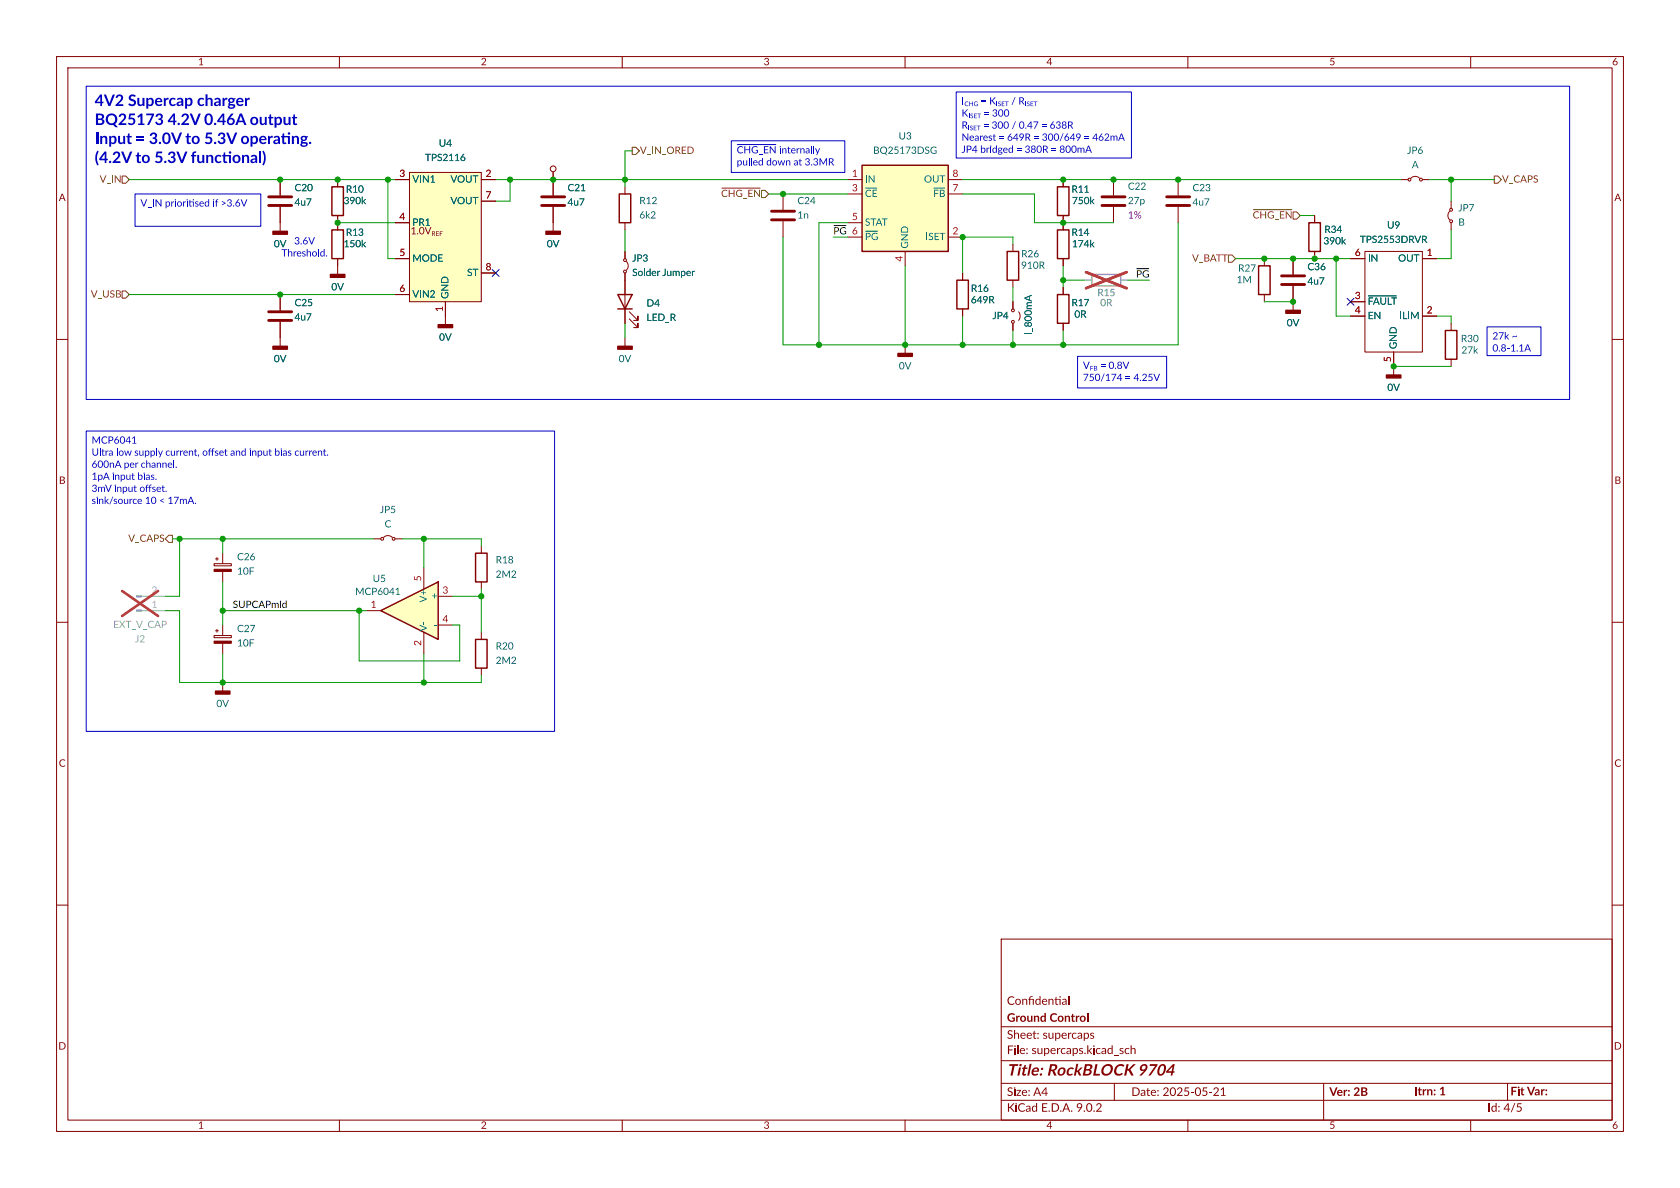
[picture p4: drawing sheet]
<svg xmlns="http://www.w3.org/2000/svg" width="297mm" height="210mm" viewBox="0 0 297 210" stroke-linecap="round" stroke-linejoin="round" font-family="sans-serif">
<g fill="none" stroke="#840000" stroke-width=".18">
<path d="M10 10h277v190h-277zM12 12h273v186h-273zM60 10v2M110 10v2M160 10v2M210 10v2M260 10v2M10 60h2M285 60h2M10 110h2M285 110h2M10 160h2"/>
<path d="M177 166h108v32h-108zM285 160h2M60 198v2M110 198v2M160 198v2M210 198v2M260 198v2"/>
</g>
<path d="M215.8 192.6l.6-.4v1.4h.3v.1h-.8v-.1h.3v-1.1l-.3 .2z" fill="#840000"/>
<g fill="none" stroke="#840000" stroke-width=".18">
<path d="M49.5 39.4v1.5M59.7 31.8v1.2M59.7 38.1v1.3M97.8 30.5v4M97.8 36.6v4.3M110.5 33v1.3M110.5 39.4v1.2M138.4 34.3v2.8M138.4 39.1v2.8M188 39.4v1.2M196.8 31.8v2.7M196.8 36.6v2.8"/>
<path d="M232.4 38.1v1.3M256.3 37.3a1.08 1.08 0 0 0 0 1.6M256.5 35.6v1.2M256.5 39.4v1.2M49.5 52.1v2.8M49.5 56.9v2.8M78.7 55.9v1.5M110.5 44.5v1.2M110.5 48.3v8.9M110.7 46.2a1.08 1.08 0 0 1 0 1.6M111.3 56.4l1.5 1.5v-.7v.7h-.8M111.3 55.1l1.5 1.5v-.7v.7h-.8"/>
<path d="M170.2 48.3v1.2M170.2 54.6v1.3M179.1 43.2v1.3M179.1 49.5v1.3M179.1 53.3v1.3M179.1 57.2v1.2M180.1 55.1l.2 .8-.2 .7M188 45.7v1.3M188 50.8v1.3M188 57.2v1.2M223.5 45.7v1.3M223.5 52.1v1.2"/>
<path d="M228.6 45.7v2.8M228.6 50.5v4.4M232.4 44.5v1.2M238.8 45.7h2.5M238.8 53.3h2.5M238.8 55.9h2.5M241.3 44.5h10.2v17.7h-10.2zM251.5 45.7h2.5M251.5 55.9h2.5M246.4 62.2v2.6M37.8 99.6h3.1v.4h-3.1zM38.1 98.8h.5"/>
<path d="M38.4 98.6v.5M39.4 97.8v1.8M66 95.3h1.3M67.8 95a1.08 1.08 0 0 1 1.5 0M69.8 95.3h1.3M39.4 101v1.9M85.1 111.8v1.2M85.1 118.1v1.3M39.4 120.7v1.5M177 194.5h108M177 191.5h108M177 187.5h108"/>
<path d="M177 181.5h108M197 191.5v3M234 191.5v6.5M266.5 191.5v3"/>
<circle cx="97.8" cy="29.8" r=".51"/>
<circle cx="256.5" cy="37.1" r=".25"/>
<circle cx="256.5" cy="39.1" r=".25"/>
<circle cx="110.5" cy="46" r=".25"/>
<circle cx="110.5" cy="48" r=".25"/>
<circle cx="179.1" cy="56.9" r=".25"/>
<circle cx="179.1" cy="54.9" r=".25"/>
<circle cx="67.6" cy="95.2" r=".25"/>
<circle cx="69.6" cy="95.2" r=".25"/>
</g>
<path d="M58.7 33h2v5.1h-2zM109.5 34.3h2v5.1h-2zM231.4 39.4h2v5.1h-2zM109.2 52.1h2.6l-1.3 2.5zM109.2 54.6h2.6M169.2 49.5h2v5.1h-2zM178.1 44.5h2v5h-2zM186.9 52.1h2.1v5.1h-2.1zM186.9 40.6h2.1v5.1h-2.1zM222.5 47h2v5.1h-2zM84.1 113h2v5.1h-2z" fill="none" stroke="#840000" stroke-width=".25"/>
<path d="M193 48.5h5.1v2h-5.1z" fill="none" stroke="#9c9b98" stroke-width=".25"/>
<path d="M191.8 49.5h1.2M198.1 49.5h1.3" fill="none" stroke="#9c9b98" stroke-width=".18"/>
<path d="M192 48.1l7.2 2.8M199.2 48.1l-7.2 2.8" fill="none" stroke="#e12e31" stroke-width=".46"/>
<path d="M241.9 52.3h5" fill="none" stroke="#006464" stroke-width=".18"/>
<path d="M95.8 34.8h4M95.8 36.3h4M136.4 37.3h4.1M136.4 38.9h4.1M194.8 34.8h4.1M194.8 36.3h4.1M47.5 55.1h4.1M47.5 56.6h4.1M226.6 48.8h4M226.6 50.3h4" fill="none" stroke="#840000" stroke-width=".51"/>
<path d="M37.8 100.6h3.1v.4h-3.1z" fill="#840000" stroke="#840000" stroke-width=".18"/>
<g fill="#840000" stroke="#840000" stroke-width=".25">
<path d="M38.1 122.2h2.5v.5h-2.5z"/>
<path d="M96.5 40.9h2.6v.5h-2.6z"/>
<path d="M227.3 54.9h2.6v.5h-2.6z"/>
<path d="M77.5 57.4h2.5v.5h-2.5z"/>
<path d="M48.3 40.9h2.5v.5h-2.5z"/>
</g>
<path d="M67.3 108l10.2-5.1v10.1z" fill="#ffffc2"/>
<path d="M186.9 33h2.1v5.1h-2.1zM58.7 40.6h2v5.1h-2zM255.5 58.4h2.1v5.1h-2.1zM84.1 97.8h2v5.1h-2zM67.3 108l10.2-5.1v10.1z" fill="none" stroke="#840000" stroke-width=".25"/>
<g fill="none" stroke="#840000" stroke-width=".18">
<path d="M59.7 39.4v1.2M188 31.8v1.2M188 38.1v1.3M208.3 31.8v2.7M208.3 36.6v2.8M49.5 59.7v1.5M59.7 45.7v2.8M256.5 57.2v1.2M256.5 63.5v1.3M85.1 96.5v1.3M37.8 112.3h3.1v.4h-3.1zM38.1 111.5h.5"/>
<path d="M38.4 111.3v.5M39.4 110.5v1.8M39.4 113.7v1.9M64.8 108h2.5M74.9 100.3v3.8M74.9 111.8v3.8M77.5 105.4h2.5M77.5 110.5h2.5M85.1 102.9v1.2"/>
</g>
<g fill="#840000" stroke="#840000" stroke-width=".25">
<path d="M58.4 48.5h2.6v.5h-2.6z"/>
<path d="M48.3 61.2h2.5v.5h-2.5z"/>
</g>
<path d="M37.8 113.3h3.1v.4h-3.1z" fill="#840000" stroke="#840000" stroke-width=".18"/>
<g fill="#9c9b98" stroke="#9c9b98" stroke-width=".18">
<path d="M24.1 107.8h.9v.3h-.9z"/>
<path d="M24.1 105.3h.9v.2h-.9z"/>
</g>
<path d="M25 108h4.2M25 105.4h4.2" fill="none" stroke="#9c9b98" stroke-width=".18"/>
<path d="M21.6 104.5l6.3 4.4M27.9 104.5l-6.3 4.4" fill="none" stroke="#e12e31" stroke-width=".46"/>
<path d="M206.2 34.8h4.1M206.2 36.3h4.1" fill="none" stroke="#840000" stroke-width=".51"/>
<path d="M152.4 29.2h15.2v15.3h-15.2z" fill="#ffffc2"/>
<path d="M152.4 29.2h15.2v15.3h-15.2z" fill="none" stroke="#840000" stroke-width=".25"/>
<path d="M149.9 31.8h2.5M149.9 34.3h2.5" fill="none" stroke="#840000" stroke-width=".18"/>
<g fill="#006464">
<path d="M153.2 33.7l.3-.2a.31 .31 0 0 1 .5 .3 .5 .5 0 0 0-.7 .1 .5 .5 0 0 0 0 .6 .5 .5 0 0 0 .7 .1 .37 .37 0 0 1-.6 .2 .68 .68 0 0 1-.2-1.1z"/>
<path d="M154.3 33.5h.7v.2h-.6v.4h.5v.1h-.5v.5h.6v.1h-.7z"/>
</g>
<path d="M149.9 39.4h2.5" fill="none" stroke="#840000" stroke-width=".18"/>
<g fill="#006464">
<path d="M153.1 41.2h.3a.44 .44 0 0 1 .5 .5 .44 .44 0 0 1-.7 .3v.4h-.1v-.6h.5l.1-.3-.1-.2h-.4v.5h-.1z"/>
<path d="M154.2 41.3l.6-.1h.3v.2a.53 .53 0 0 0-.9 .3 .53 .53 0 0 0 .8 .5v-.2h-.2v-.2h.4v.5a.68 .68 0 0 1-1 0 .68 .68 0 0 1 0-1z"/>
</g>
<path d="M167.6 31.8h2.6M167.6 34.3h2.6M160 44.5v2.5" fill="none" stroke="#840000" stroke-width=".18"/>
<g fill="#006464">
<path d="M165.1 33.5h.8v.2h-.6v.4h.5v.2h-.5v.5h-.2z"/>
<path d="M166.1 33.5h.5a.33 .33 0 0 1 .4 .2 .33 .33 0 0 1-.2 .5 .34 .34 0 0 1 .2 .4 .34 .34 0 0 1-.4 .2h-.5v-.1l.7-.1v-.3l-.5-.1v.5h-.2v-.6h.6l.1-.3-.5-.1v.4h-.2z"/>
</g>
<path d="M167.6 41.9h2.6" fill="none" stroke="#840000" stroke-width=".18"/>
<path d="M72.4 30.5h12.7v22.8h-12.7z" fill="#ffffc2"/>
<g fill="none" stroke="#840000" stroke-width=".18">
<path d="M49.5 31.8v2.7M49.5 36.6v2.8M69.8 31.8h2.6M69.8 39.4h2.6M72.4 30.5h12.7v22.8h-12.7zM85.1 31.8h2.5M85.1 35.6h2.5M247.6 31.8h1.3M249.4 31.5a1.08 1.08 0 0 1 1.6 0M251.5 31.8h1.2M69.8 45.7h2.6M69.8 52.1h2.6"/>
<path d="M78.7 53.3v2.6M85.1 48.3h2.5M110.5 59.7v1.5M160 61v1.5M246.4 64.8v1.5"/>
<circle cx="249.2" cy="31.7" r=".25"/>
<circle cx="251.2" cy="31.7" r=".25"/>
</g>
<path d="M47.5 34.8h4.1M47.5 36.3h4.1" fill="none" stroke="#840000" stroke-width=".51"/>
<g fill="#840000" stroke="#840000" stroke-width=".25">
<path d="M109.2 61.2h2.6v.5h-2.6z"/>
<path d="M158.7 62.5h2.6v.5h-2.6z"/>
<path d="M245.1 66.3h2.5v.5h-2.5z"/>
</g>
<path d="M21.6 31.1h.6l.7 .7-.7 .6h-.6zM111.8 26h.6l.6 .7-.6 .6h-.6zM127.6 33.3h6.8M221.6 37.1h6.8M264.2 31.1h.6l.6 .7-.6 .6h-.6zM21.6 51.4h.6l.7 .7-.7 .6h-.6zM217.2 45.1h.6l.6 .6-.6 .7h-.6zM29.2 95.3l.6-.7h.7v1.3h-.7z" fill="none" stroke="#725600" stroke-width=".18"/>
<g fill="none" stroke="#009600" stroke-width=".18">
<path d="M22.9 31.8h46.9M59.7 39.4h10.1M68.6 31.8v13.9h1.2M87.6 31.8h62.3M90.2 31.8v3.8h-2.6M111.8 26.7h-1.3v6.3M135.9 34.3h14M149.9 39.4h-5.1v21.6M170.2 31.8h77.4M170.2 34.3h12.7v5.1h13.9M208.3 39.4v21.6h-69.9v-19.1M229.9 38.1h2.5"/>
<path d="M252.7 31.8h11.5M256.5 31.8v3.8M22.9 52.1h46.9M110.5 40.6v3.9M110.5 57.2v2.5M160 47v14M170.2 55.9v5.1M179.1 43.2v-1.3h-8.9v6.4M179.1 50.8v2.5M179.1 58.4v2.6M188 47v3.8M188 58.4v2.6"/>
<path d="M188 49.5h3.8M199.4 49.5h3.8M218.4 45.7h20.4M223.5 53.3h5.1M236.2 45.7v10.2h2.6M254 55.9h2.5v1.3M256.5 40.6v5.1h-2.5M246.4 64.8h10.1M30.5 95.3h35.5M31.7 95.3v10.1h-2.5M39.4 95.3v2.5M71.1 95.3h14v1.2"/>
<path d="M74.9 95.3v5M29.2 108h2.5v12.7h53.4v-1.3M39.4 102.9v7.6M39.4 115.6v5.1M39.4 108h25.4M63.5 108v8.8h17.8v-6.3h-1.3M74.9 115.6v5.1M80 105.4h5.1M85.1 104.1v7.7"/>
</g>
<path d="M87 47.7l1.2 1.2M88.2 47.7l-1.2 1.2M238.2 52.7l1.2 1.2M239.4 52.7l-1.2 1.2" fill="none" stroke="#000084" stroke-width=".18"/>
<path d="M15.2 15.2h262.3v55.4h-262.3zM169 16.3h31v11.6h-31zM262.9 57.8h9.5v5.1h-9.5z" fill="none" stroke="#0000c2" stroke-width=".18"/>
<g fill="#0000c2">
<path d="M177.1 17.9h.5l-.4 .1v.3h.3l-.3 .1v.3l.4 .1h-.5z"/>
<path d="M177.7 17.9h.6l-.3 .1v.8h-.1v-.8z"/>
</g>
<path d="M129.3 24.9h20.1v5.6h-20.1zM130.4 25.6h6.8M190.5 63h15.7v5.6h-15.7z" fill="none" stroke="#0000c2" stroke-width=".18"/>
<g fill="#0000c2">
<path d="M191.5 63.9l.2 .1 .4 1 .4-1 .1-.1-.5 1.3h-.1z"/>
<path d="M192.8 64.7h.5l-.4 .1v.3h.3h-.3v.4h-.1z"/>
<path d="M193.4 64.7l.5 .1v.2l-.1 .1 .2 .2-.1 .2h-.5l.5-.2-.4-.2v.3h-.1v-.4h.3l.1-.1-.3-.1v.2h-.1z"/>
</g>
<path d="M23.9 34.3h22.2v5.7h-22.2zM15.2 76.2h82.8v53.1h-82.8z" fill="none" stroke="#0000c2" stroke-width=".18"/>
<g fill="none" stroke="#840000" stroke-width=".18">
<path d="M49.5 31.8v2.7M49.5 36.6v2.8M59.7 31.8v1.2M59.7 38.1v2.5M69.8 31.8h2.6M69.8 39.4h2.6M85.1 31.8h2.5M85.1 35.6h2.5M97.8 30.5v4M97.8 36.6v2.8M188 31.8v1.2M188 38.1v2.5"/>
<path d="M232.4 38.1v1.3M49.5 52.1v2.8M49.5 56.9v2.8M59.7 45.7v1.3M69.8 45.7h2.6M69.8 52.1h2.6M78.7 53.3v2.6M85.1 48.3h2.5M110.5 44.5v1.2M110.5 48.3v3.8M110.5 54.6v2.6M170.2 48.3v1.2"/>
<path d="M170.2 54.6v1.3M179.1 53.3v1.3M179.1 57.2v1.2M188 45.7v1.3M188 50.8v1.3M188 57.2v1.2M228.6 45.7v2.8M228.6 50.5v2.8M232.4 44.5v1.2M238.8 45.7h2.5M238.8 53.3h2.5M238.8 55.9h2.5"/>
<path d="M251.5 45.7h2.5M251.5 55.9h2.5M246.4 62.2v2.6"/>
</g>
<path d="M241.9 52.3h5" fill="none" stroke="#006464" stroke-width=".18"/>
<path d="M191.8 49.5h1.2M198.1 49.5h1.3" fill="none" stroke="#9c9b98" stroke-width=".18"/>
<path d="M192 48.1l7.2 2.8M199.2 48.1l-7.2 2.8" fill="none" stroke="#e12e31" stroke-width=".46"/>
<g fill="#009600" stroke="#009600" stroke-width=".18">
<circle cx="138.4" cy="34.3" r=".46"/>
<circle cx="97.8" cy="31.8" r=".46"/>
<circle cx="90.2" cy="31.8" r=".46"/>
<circle cx="49.5" cy="31.8" r=".46"/>
<circle cx="68.6" cy="31.8" r=".46"/>
<circle cx="59.7" cy="31.8" r=".46"/>
<circle cx="59.7" cy="39.4" r=".46"/>
<circle cx="110.5" cy="31.8" r=".46"/>
<circle cx="236.2" cy="45.7" r=".46"/>
<circle cx="246.4" cy="64.8" r=".46"/>
<circle cx="232.4" cy="45.7" r=".46"/>
<circle cx="188" cy="39.4" r=".46"/>
<circle cx="188" cy="31.8" r=".46"/>
<circle cx="196.8" cy="31.8" r=".46"/>
<circle cx="188" cy="61" r=".46"/>
<circle cx="179.1" cy="61" r=".46"/>
<circle cx="170.2" cy="41.9" r=".46"/>
<circle cx="188" cy="49.5" r=".46"/>
<circle cx="49.5" cy="52.1" r=".46"/>
<circle cx="39.4" cy="108" r=".46"/>
<circle cx="31.7" cy="95.3" r=".46"/>
<circle cx="39.4" cy="95.3" r=".46"/>
<circle cx="39.4" cy="120.7" r=".46"/>
<circle cx="160" cy="61" r=".46"/>
<circle cx="170.2" cy="61" r=".46"/>
<circle cx="144.8" cy="61" r=".46"/>
<circle cx="208.3" cy="31.8" r=".46"/>
<circle cx="223.5" cy="45.7" r=".46"/>
<circle cx="228.6" cy="45.7" r=".46"/>
<circle cx="228.6" cy="53.3" r=".46"/>
<circle cx="256.5" cy="31.8" r=".46"/>
<circle cx="74.9" cy="120.7" r=".46"/>
<circle cx="74.9" cy="95.3" r=".46"/>
<circle cx="85.1" cy="105.4" r=".46"/>
<circle cx="63.5" cy="108" r=".46"/>
</g>
<g font-size="2.8" fill="#0000c2">
<text x="16.7" y="19.5">4V2 Supercapcharger</text>
<text x="16.7" y="22.9">BQ25173</text>
<text x="29.6" y="22.9">4.2V 0.46A output</text>
<text x="16.7" y="26.3">Input= 3.0V to 5.3V operating.</text>
<text x="16.7" y="29.6">(4.2V to 5.3V functional)</text>
</g>
<text font-size="2.8" fill="#840000" x="178" y="190.7">Title:RockBLOCK9704</text>
<g font-size="2.1" fill="#840000">
<text x="178" y="178.1">Confidential</text>
<text x="178" y="184.1">Sheet:supercaps</text>
<text x="178" y="181.1">GroundControl</text>
<text x="178" y="186.8">File: supercaps.kicad_sch</text>
<text x="178" y="197">KiCadE.D.A.9.0.2</text>
<text x="178" y="194.2">Size:A4</text>
<text x="200" y="194.2">Date: 2025-05-21</text>
<text x="235" y="194.2">Ver:2B</text>
<text x="250" y="194.1">Itrn:1</text>
<text x="263" y="197">Id: 4/5</text>
<text x="267" y="194.1">Fit Var:</text>
</g>
<g font-size="1.8" fill="#840000">
<text x="35" y="11.9">1</text>
<text x="85" y="11.9">2</text>
<text x="135" y="11.9">3</text>
<text x="185" y="11.9">4</text>
<text x="235" y="11.9">5</text>
<text x="285" y="11.9">6</text>
<text x="10.4" y="35.9">A</text>
<text x="285.4" y="35.9">A</text>
<text x="72.6" y="41.8">1.0V_{REF}</text>
<text x="10.4" y="85.9">B</text>
<text x="285.4" y="85.9">B</text>
<text x="10.4" y="135.9">C</text>
<text x="285.4" y="135.9">C</text>
<text x="10.3" y="185.9">D</text>
<text x="285.3" y="185.9">D</text>
<text x="35" y="199.9">1</text>
<text x="85" y="199.9">2</text>
<text x="135" y="199.9">3</text>
<text x="185" y="199.9">4</text>
<text x="235" y="199.9">5</text>
<text x="285" y="199.9">6</text>
</g>
<g font-size="1.8" fill="#0000c2">
<text x="170" y="19">I_{CHG}</text>
<text x="170" y="21.1">K_{ISET}</text>
<text x="170" y="23.3">R_{ISET}</text>
<text x="173.8" y="23.3">= 300 / 0.47 = 638R</text>
<text x="173.9" y="21.1">= 300</text>
<text x="178.8" y="19">/ R_{ISET}</text>
<text x="130.2" y="27.6">~{CHG_EN}</text>
<text x="130.2" y="29.8">pulled down at 3.3MR</text>
<text x="137.7" y="27.6">internally</text>
<text x="170" y="25.4">Nearest = 649R = 300/649 = 462mA</text>
<text x="170" y="27.5">JP4bridged = 380R = 800mA</text>
<text x="24.8" y="37">V_IN prioritised if &gt;3.6V</text>
<text x="49.8" y="45.7">Threshold.</text>
<text x="52" y="43.6">3.6V</text>
<text x="194.5" y="65.7">= 0.8V</text>
<text x="263.8" y="60.5">27k ~</text>
<text x="263.8" y="62.7">0.8-1.1A</text>
<text x="191.5" y="67.9">750/174 = 4.25V</text>
<text x="16.2" y="78.9">MCP6041</text>
<text x="16.2" y="81.1">Ultra low supply current, offset and input biascurrent.</text>
<text x="16.2" y="83.2">600nA per channel.</text>
<text x="16.2" y="85.3">1pA input bias.</text>
<text x="16.2" y="87.5">3mV input offset.</text>
<text x="16.2" y="89.6">sink/source 10 &lt; 17mA.</text>
</g>
<g font-size="1.8" fill="#006464">
<text x="75.1" y="28.8">TPS2116</text>
<text x="77.6" y="26.3">U4</text>
<text x="154.3" y="27.6">BQ25173DSG</text>
<text x="158.9" y="25">U3</text>
<text x="248.8" y="27.6">JP6</text>
<text x="52.1" y="34.2">C20</text>
<text x="61.2" y="34.4">R10</text>
<text x="72.9" y="32.6">VIN1</text>
<text x="79.6" y="32.6">VOUT</text>
<text x="100.3" y="34.2">C21</text>
<text x="152.9" y="32.6">IN</text>
<text x="163.4" y="32.6">OUT</text>
<text x="189.4" y="34.4">R11</text>
<text x="199.4" y="33.9">C22</text>
<text x="210.8" y="34.2">C23</text>
<text x="249.6" y="30.1">A</text>
<text x="52.1" y="36.7">4u7</text>
<text x="60.7" y="36.5">390k</text>
<text x="72.9" y="40.3">PR1</text>
<text x="79.6" y="36.5">VOUT</text>
<text x="100.3" y="36.7">4u7</text>
<text x="113" y="39">6k2</text>
<text x="113" y="36.5">R12</text>
<text x="141" y="36.5">C24</text>
<text x="141" y="39">1n</text>
<text x="152.9" y="40.3">STAT</text>
<text x="189.5" y="36.5">750k</text>
<text x="199.4" y="36.5">27p</text>
<text x="210.8" y="36.7">4u7</text>
<text x="234.1" y="41.5">R34</text>
<text x="245.2" y="40.8">U9</text>
<text x="257.8" y="37.7">JP7</text>
<text x="257.8" y="40.3">B</text>
<text x="48.4" y="44.1">0V</text>
<text x="60.7" y="44.1">150k</text>
<text x="61.2" y="42">R13</text>
<text x="72.9" y="46.6">MODE</text>
<text x="96.7" y="44.1">0V</text>
<text x="111.8" y="46.6">JP3</text>
<text x="160.9" y="43.9" transform="rotate(-90 160.9 43.9)">GND</text>
<text x="163.6" y="42.8">ISET</text>
<text x="180.5" y="47.9">910R</text>
<text x="180.5" y="45.8">R26</text>
<text x="189.4" y="42">R14</text>
<text x="189.5" y="44.1">174k</text>
<text x="234" y="43.6">390k</text>
<text x="240.4" y="43.3">TPS2553DRVR</text>
<text x="241.8" y="46.6">IN</text>
<text x="247.2" y="46.6">OUT</text>
<text x="58.6" y="51.7">0V</text>
<text x="72.9" y="53">VIN2</text>
<text x="79.6" y="52.8" transform="rotate(-90 79.6 52.8)">GND</text>
<text x="82.6" y="49.2">ST</text>
<text x="111.8" y="49.2">SolderJumper</text>
<text x="171.6" y="54">649R</text>
<text x="171.6" y="51.9">R16</text>
<text x="218.6" y="50.4">1M</text>
<text x="218.9" y="48.4">R27</text>
<text x="231.1" y="48.1">C36</text>
<text x="231.1" y="50.7">4u7</text>
<text x="52.1" y="54.5">C25</text>
<text x="52.1" y="57">4u7</text>
<text x="114.3" y="57.1">LED_R</text>
<text x="114.3" y="54.5">D4</text>
<text x="175.5" y="56.8">JP4</text>
<text x="182.8" y="59.2" transform="rotate(-90 182.8 59.2)">I_800mA</text>
<text x="189.4" y="54.5">R17</text>
<text x="189.9" y="56.5">0R</text>
<text x="227.5" y="58">0V</text>
<text x="241.8" y="54.2">~{FAULT}</text>
<text x="241.8" y="56.8">EN</text>
<text x="247.4" y="56.8">ILIM</text>
<text x="48.4" y="64.4">0V</text>
<text x="77.6" y="60.6">0V</text>
<text x="109.4" y="64.4">0V</text>
<text x="158.9" y="65.7">0V</text>
<text x="247.3" y="61.7" transform="rotate(-90 247.3 61.7)">GND</text>
<text x="258.3" y="60.8">R30</text>
<text x="258.4" y="62.9">27k</text>
<text x="245.3" y="69.5">0V</text>
<text x="67.2" y="91.1">JP5</text>
<text x="68" y="93.6">C</text>
<text x="41.9" y="99.4">C26</text>
<text x="41.9" y="101.9">10F</text>
<text x="87.6" y="100">R18</text>
<text x="62.8" y="105.5">MCP6041</text>
<text x="65.9" y="103.3">U5</text>
<text x="75.8" y="106.5" transform="rotate(-90 75.8 106.5)">V+</text>
<text x="76.3" y="106.3">+</text>
<text x="87.6" y="102.5">2M2</text>
<text x="41.9" y="112.1">C27</text>
<text x="75.8" y="111.6" transform="rotate(-90 75.8 111.6)">V-</text>
<text x="76.7" y="111.4">-</text>
<text x="41.9" y="114.6">10F</text>
<text x="87.6" y="117.7">2M2</text>
<text x="87.6" y="115.2">R20</text>
<text x="38.3" y="125.4">0V</text>
</g>
<g font-size="1.8" fill="#725600">
<text x="113.1" y="27.6">V_IN_ORED</text>
<text x="17.6" y="32.6">V_IN</text>
<text x="127.5" y="35.2">~{CHG_EN}</text>
<text x="265.5" y="32.6">V_CAPS</text>
<text x="221.5" y="39">~{CHG_EN}</text>
<text x="210.7" y="46.6">V_BATT</text>
<text x="16" y="53">V_USB</text>
<text x="22.7" y="96.1">V_CAPS</text>
</g>
<g font-size="1.8" fill="#a90000">
<text x="70.6" y="31.5">3</text>
<text x="85.8" y="31.5">2</text>
<text x="85.8" y="35.3">7</text>
<text x="150.6" y="31.5">1</text>
<text x="150.6" y="34">3</text>
<text x="168.4" y="31.5">8</text>
<text x="168.4" y="34">7</text>
<text x="70.6" y="39.1">4</text>
<text x="150.6" y="39.1">5</text>
<text x="150.6" y="41.7">6</text>
<text x="168.4" y="41.7">2</text>
<text x="70.6" y="45.5">5</text>
<text x="159.8" y="46.2" transform="rotate(-90 159.8 46.2)">4</text>
<text x="239.5" y="45.5">6</text>
<text x="252.2" y="45.5">1</text>
<text x="70.6" y="51.8">6</text>
<text x="85.8" y="48">8</text>
<text x="239.5" y="53.1">3</text>
<text x="78.5" y="55.1" transform="rotate(-90 78.5 55.1)">1</text>
<text x="239.5" y="55.6">4</text>
<text x="252.2" y="55.6">2</text>
<text x="246.1" y="64" transform="rotate(-90 246.1 64)">5</text>
<text x="65.5" y="107.7">1</text>
<text x="74.7" y="102.8" transform="rotate(-90 74.7 102.8)">5</text>
<text x="78.2" y="105.2">3</text>
<text x="78.2" y="110.2">4</text>
<text x="74.7" y="114.2" transform="rotate(-90 74.7 114.2)">2</text>
</g>
<text font-size="1.8" fill="#009600" x="147.3" y="41.6">~{PG}</text>
<text font-size="1.8" fill="#840084" x="199.4" y="39">1%</text>
<g font-size="1.8" fill="#939391">
<text x="194" y="52.7">R15</text>
<text x="194.5" y="54.5">0R</text>
<text x="20" y="111.4">EXT_V_CAP</text>
<text x="23.9" y="113.9">J2</text>
</g>
<g font-size="1.8" fill="#0f0f0f">
<text x="200.8" y="49.3">~{PG}</text>
<text x="41.1" y="107.7">SUPCAPmid</text>
</g>
<g font-size="1.8" fill="#a5a4a2">
<text x="26.8" y="107.7">1</text>
<text x="26.8" y="105.2">2</text>
</g>
</svg>
